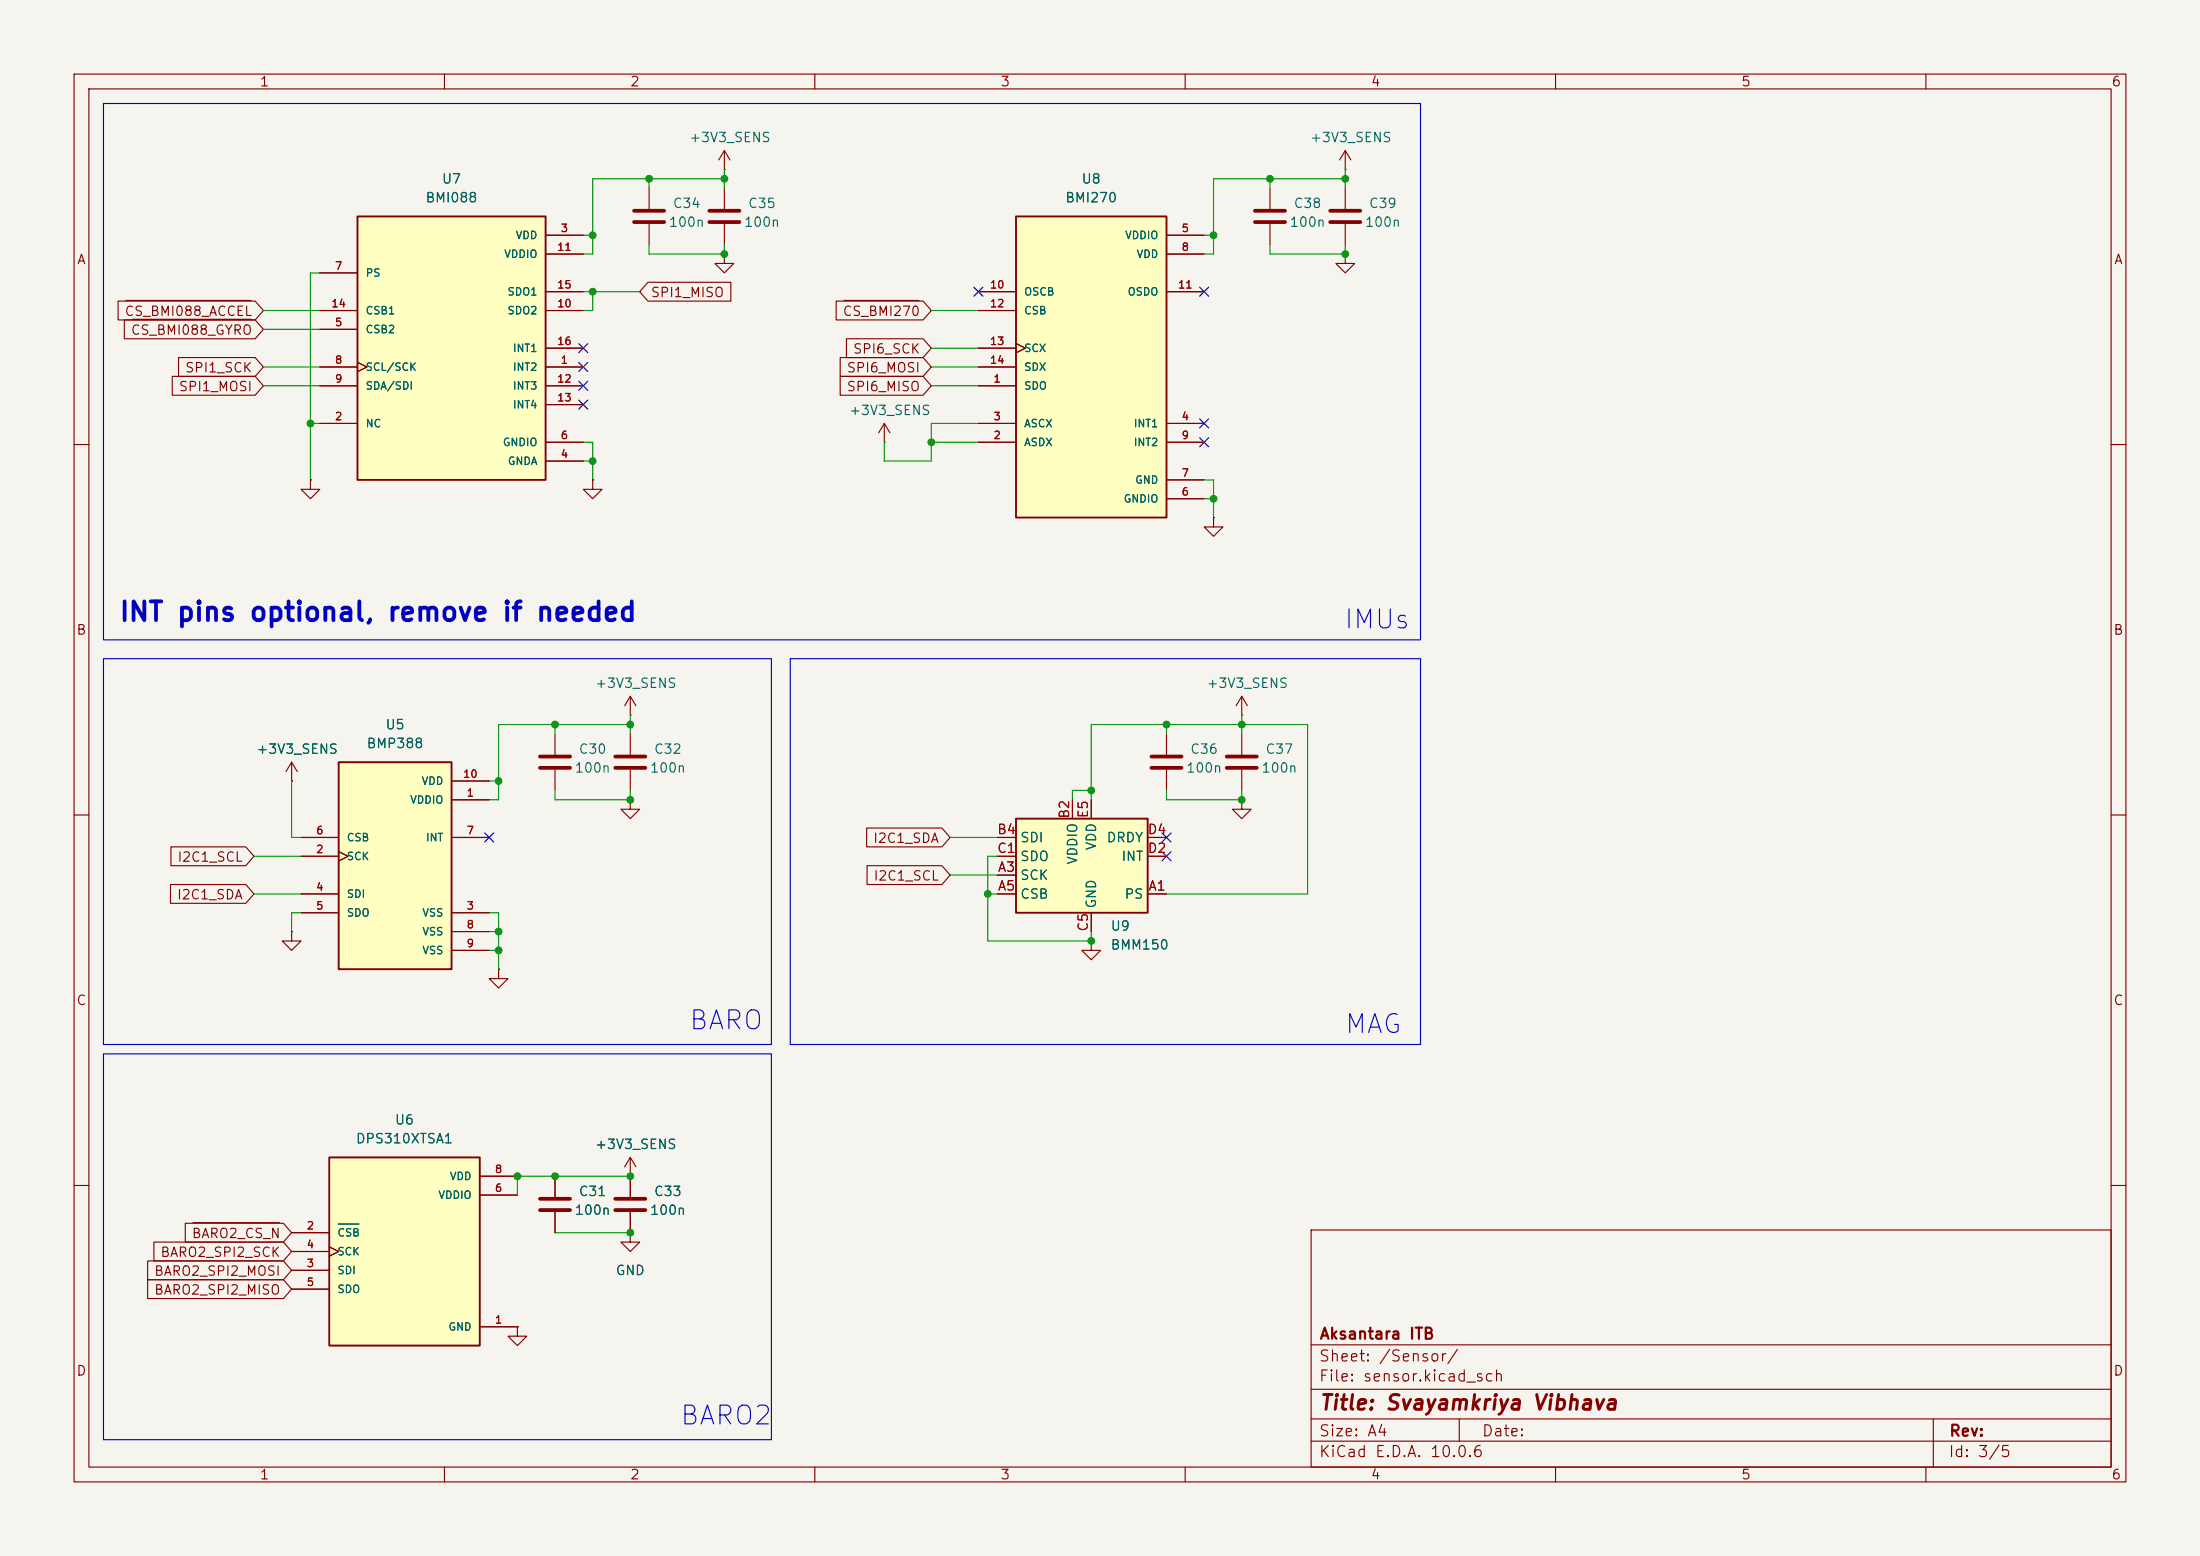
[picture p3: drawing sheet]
<svg xmlns="http://www.w3.org/2000/svg" width="297mm" height="210mm" viewBox="0 0 297 210" stroke-linecap="round" stroke-linejoin="round" font-family="sans-serif">
<path d="M0 0h297v210h-297z" fill="#f5f4ef" stroke="#f5f4ef" stroke-width=".14"/>
<g fill="none" stroke="#840000" stroke-width=".15">
<path d="M10 10h277v190h-277zM12 12h273v186h-273zM60 10v2M110 10v2M160 10v2M210 10v2M260 10v2M97.8 25.4v2.8M97.8 30.2v2.8M181.6 22.9h.1M181.6 20.3v2.6M181.6 25.4v2.8"/>
<path d="M181.6 30.2v2.8M181.6 20.3l-.8 1.3M181.6 20.3l.8 1.3M10 60h2M285 60h2M74.9 99.1v2.8M85.1 96.5h.1M85.1 94l-.8 1.3M85.1 94l.8 1.3M85.1 94v2.5M10 110h2M74.9 103.9v2.8"/>
<path d="M85.1 108v1.2h1.3l-1.3 1.3-1.3-1.3h1.3M85.1 108h.1M285 110h2M147.3 127v1.3h1.3l-1.3 1.2-1.3-1.2h1.3M147.3 127h.1M74.9 158.8v2.7M10 160h2M69.8 179.1v1.2h1.3l-1.3 1.3-1.2-1.3h1.2M69.8 179.1h.1M74.9 163.6v2.8M177 166h108v32h-108zM285 160h2"/>
<path d="M60 198v2M110 198v2M160 198v2M177 194.5h108M177 191.5h108M177 187.5h108M177 181.5h108M197 191.5v3M210 198v2M260 198v2M261 191.5v6.5"/>
</g>
<path d="M95.8 28.4h4M95.8 30h4M179.6 28.4h4M179.6 30h4M72.9 102.1h4.1M72.9 103.6h4.1M72.9 161.8h4.1M72.9 163.3h4.1" fill="none" stroke="#840000" stroke-width=".51"/>
<path d="M44.4 156.2h20.4v25.4h-20.4z" fill="#ffffc2"/>
<path d="M44.4 156.2h20.4v25.4h-20.4z" fill="none" stroke="#840000" stroke-width=".25"/>
<path d="M97.8 34.3v1.3h1.3l-1.3 1.2-1.3-1.2h1.3M97.8 34.3h.1M157.5 99.1v2.8M157.5 103.9v2.8M64.8 158.8h5M39.4 166.4h5M39.4 171.5h5M39.4 168.9h5M39.4 174h5M44.4 168.3l1.3 .6-1.3 .6M64.8 179.1h5M64.8 161.3h5" fill="none" stroke="#840000" stroke-width=".15"/>
<path d="M45.7 165.2h2.8" fill="none" stroke="#006464" stroke-width=".15"/>
<path d="M155.4 102.1h4.1M155.4 103.6h4.1" fill="none" stroke="#840000" stroke-width=".51"/>
<path d="M137.2 110.5h17.7v12.7h-17.7z" fill="#ffffc2"/>
<path d="M137.2 110.5h17.7v12.7h-17.7z" fill="none" stroke="#840000" stroke-width=".25"/>
<path d="M85.1 99.1v2.8M85.1 103.9v2.8M134.6 118.1h2.6M134.6 113h2.6M134.6 115.6h2.6M144.8 108v2.5M147.3 108v2.5M154.9 113h2.6M154.9 115.6h2.6M134.6 120.7h2.6M147.3 123.2v2.5M154.9 120.7h2.6" fill="none" stroke="#840000" stroke-width=".15"/>
<path d="M83.1 102.1h4M83.1 103.6h4" fill="none" stroke="#840000" stroke-width=".51"/>
<path d="M45.7 102.9h15.3v27.9h-15.3z" fill="#ffffc2"/>
<path d="M45.7 102.9h15.3v27.9h-15.3z" fill="none" stroke="#840000" stroke-width=".25"/>
<g fill="none" stroke="#840000" stroke-width=".15">
<path d="M87.6 25.4v2.8M87.6 30.2v2.8M97.8 22.9h.1M97.8 20.3l-.8 1.3M97.8 20.3l.8 1.3M97.8 20.3v2.6M171.4 25.4v2.8M171.4 30.2v2.8M163.8 69.9v1.2h1.3l-1.3 1.3-1.2-1.3h1.2M163.8 69.9h.1M167.6 96.5h.1M167.6 94v2.5"/>
<path d="M167.6 99.1v2.8M167.6 94l-.7 1.3M167.6 94l.8 1.3M39.4 105.4h.1M39.4 102.9l-.8 1.2M39.4 102.9l.7 1.2M39.4 102.9v2.5M40.6 115.6h5.1M40.6 113h5.1M45.7 114.9l1.3 .7-1.3 .6M61 108h5M61 113h5"/>
<path d="M61 105.4h5M167.6 108v1.2h1.3l-1.3 1.3-1.2-1.3h1.2M167.6 108h.1M167.6 103.9v2.8M39.4 125.7v1.3h1.2l-1.2 1.3-1.3-1.3h1.3M39.4 125.7h.1M40.6 123.2h5.1M40.6 120.7h5.1M61 123.2h5M61 125.7h5M61 128.3h5M67.3 130.8v1.3h1.3l-1.3 1.3-1.3-1.3h1.3"/>
<path d="M67.3 130.8h.1M85.1 158.8h.1M85.1 156.2v5.3M85.1 156.2l-.8 1.3M85.1 156.2l.8 1.3M85.1 163.6v2.8"/>
</g>
<path d="M85.6 28.4h4.1M85.6 30h4.1M169.4 28.4h4.1M169.4 30h4.1M165.6 102.1h4.1M165.6 103.6h4.1M83.1 161.8h4M83.1 163.3h4" fill="none" stroke="#840000" stroke-width=".51"/>
<path d="M137.2 29.2h20.3v40.7h-20.3z" fill="#ffffc2"/>
<path d="M137.2 29.2h20.3v40.7h-20.3z" fill="none" stroke="#840000" stroke-width=".25"/>
<g fill="none" stroke="#840000" stroke-width=".15">
<path d="M132.1 39.4h5.1M157.5 31.8h5.1M157.5 34.3h5.1M157.5 39.4h5.1M132.1 52.1h5.1M132.1 59.7h5.1M132.1 57.2h5.1M132.1 41.9h5.1M132.1 47h5.1M132.1 49.5h5.1M137.2 46.4l1.2 .6-1.2 .6M157.5 59.7h5.1"/>
<path d="M157.5 57.2h5.1M157.5 67.3h5.1M157.5 64.8h5.1"/>
</g>
<path d="M48.3 29.2h25.4v35.6h-25.4z" fill="#ffffc2"/>
<path d="M48.3 29.2h25.4v35.6h-25.4z" fill="none" stroke="#840000" stroke-width=".25"/>
<g fill="none" stroke="#840000" stroke-width=".15">
<path d="M43.2 36.8h5.1M73.7 31.8h5M73.7 34.3h5M73.7 39.4h5M87.5 38.1h11.2v2.5h-11.2l-1.1-1.2zM132.1 39.4h5.1M157.5 31.8h5.1M157.5 34.3h5.1M157.5 39.4h5.1M181.6 34.3v1.3h1.3l-1.3 1.2-1.3-1.2h1.3M181.6 34.3h.1M15.9 40.6h18.5l1.2 1.3-1.2 1.3h-18.5z"/>
<path d="M16.8 43.2h17.6l1.2 1.3-1.2 1.2h-17.6zM17 40.6h16.9M17.8 43.1h16.1M23.3 50.8h11.1l1.2 1.3-1.2 1.2h-11.1zM24.1 48.3h10.3l1.2 1.2-1.2 1.3h-10.3zM43.2 49.5h5.1M43.2 44.5h5.1M43.2 52.1h5.1M43.2 41.9h5.1M43.2 57.2h5.1M48.3 48.9l1.2 .6-1.2 .7M73.7 49.5h5"/>
<path d="M73.7 59.7h5M73.7 52.1h5M73.7 41.9h5M73.7 54.6h5M73.7 47h5M112.9 40.6h11.7l1.1 1.3-1.1 1.3h-11.7zM113.4 48.3h11.2l1.1 1.2-1.1 1.3h-11.2zM113.4 50.8h11.2l1.1 1.3-1.1 1.2h-11.2zM113.9 40.6h10.2M114.3 45.7h10.3l1.1 1.3-1.1 1.3h-10.3zM119.4 59.7h.1M119.4 57.2l-.8 1.2"/>
<path d="M119.4 57.2l.7 1.2M119.4 57.2v2.5M132.1 49.5h5.1M132.1 59.7h5.1M132.1 52.1h5.1M132.1 41.9h5.1M132.1 47h5.1M132.1 57.2h5.1M137.2 46.4l1.2 .6-1.2 .6M157.5 59.7h5.1M157.5 57.2h5.1M41.9 64.8v1.2h1.3l-1.3 1.3-1.3-1.3h1.3"/>
<path d="M41.9 64.8h.1M73.7 62.2h5M80 64.8v1.2h1.3l-1.3 1.3-1.3-1.3h1.3M80 64.8h.1M157.5 67.3h5.1M157.5 64.8h5.1M163.8 69.9h.1M23 119.4h10.2l1.1 1.3-1.1 1.2h-10.2zM23.1 114.3h10.1l1.1 1.3-1.1 1.2h-10.1zM39.4 105.4h.1M40.6 113h5.1M40.6 115.6h5.1"/>
<path d="M45.7 114.9l1.3 .7-1.3 .6M61 113h5M61 108h5M61 105.4h5M117 111.8h10.2l1.1 1.2-1.1 1.3h-10.2zM117.1 116.8h10.1l1.1 1.3-1.1 1.3h-10.1zM134.6 118.1h2.6M134.6 113h2.6M134.6 115.6h2.6M144.8 108v2.5M147.3 108v2.5M154.9 113h2.6"/>
<path d="M154.9 115.6h2.6M39.4 125.7h.1M40.6 120.7h5.1M40.6 123.2h5.1M61 123.2h5M61 125.7h5M61 128.3h5M67.3 130.8h.1M134.6 120.7h2.6M147.3 127h.1M147.3 123.2v2.5M154.9 120.7h2.6"/>
<path d="M64.8 158.8h5M74.9 158.8v2.7M85.1 158.8h.1M85.1 158.8v2.7M19.9 170.2h18.4l1.1 1.3-1.1 1.2h-18.4zM19.9 172.7h18.4l1.1 1.3-1.1 1.3h-18.4zM20.8 167.6h17.5l1.1 1.3-1.1 1.3h-17.5zM25 165.1h13.3l1.1 1.3-1.1 1.2h-13.3zM26.1 165h11.6M39.4 166.4h5M39.4 171.5h5M39.4 168.9h5"/>
<path d="M39.4 174h5M44.4 168.3l1.3 .6-1.3 .6M64.8 179.1h5M64.8 161.3h5M69.8 179.1h.1M74.9 163.6v2.8M85.1 166.4v1.2h1.3l-1.3 1.3-1.3-1.3h1.3M85.1 166.4h.1M85.1 163.6v2.8"/>
</g>
<g fill="none" stroke="#009600" stroke-width=".15">
<path d="M43.2 36.8h-1.3v28M78.7 31.8h1.3M78.7 39.4h7.7M80 39.4v2.5h-1.3M87.6 33v1.3h10.2v-1.3M87.6 24.1v1.3M97.8 24.1h-17.8v10.2h-1.3M97.8 22.9v2.5M162.6 31.8h1.2M171.4 33v1.3h10.2v-1.3M171.4 24.1v1.3M181.6 24.1h-17.8v10.2h-1.2"/>
<path d="M181.6 22.9v2.5M35.6 49.5h7.6M35.6 52.1h7.6M35.6 41.9h7.6M35.6 44.5h7.6M41.9 57.2h1.3M78.7 59.7h1.3v5.1M125.7 59.7h6.4M125.7 49.5h6.4M125.7 52.1h6.4M125.7 41.9h6.4M125.7 47h6.4"/>
<path d="M132.1 57.2h-6.4v5h-6.3v-2.5M78.7 62.2h1.3M162.6 64.8h1.2v5.1M162.6 67.3h1.2M74.9 97.8v1.3M85.1 97.8h-17.8v10.2h-1.3M85.1 96.5v2.6M157.5 97.8v1.3M167.6 96.5v2.6M34.3 115.6h6.3M39.4 105.4v7.6h1.2M66 105.4h1.3"/>
<path d="M74.9 106.7v1.3h10.2v-1.3M128.3 113h6.3M128.3 118.1h6.3M134.6 115.6h-1.3v11.4h14v-1.3M147.3 108v-10.2h29.2v22.9h-19M147.3 106.7h-2.5v1.3M157.5 106.7v1.3h10.1v-1.3M34.3 120.7h6.3M40.6 123.2h-1.2v2.5M66 123.2h1.3v7.6M66 125.7h1.3M66 128.3h1.3"/>
<path d="M133.3 120.7h1.3M85.1 158.8h-15.3v2.5M74.9 166.4h10.2"/>
</g>
<g fill="none" stroke="#000084" stroke-width=".15">
<path d="M131.5 38.8l1.2 1.2M132.7 38.8l-1.2 1.2M162 38.8l1.2 1.2M163.2 38.8l-1.2 1.2M78.1 46.4l1.2 1.2M78.1 51.5l1.2 1.2M78.1 48.9l1.2 1.2M78.1 54l1.2 1.2M79.3 46.4l-1.2 1.2M79.3 51.5l-1.2 1.2M79.3 48.9l-1.2 1.2M79.3 54l-1.2 1.2"/>
<path d="M162 59.1l1.2 1.2M162 56.5l1.2 1.3M163.2 59.1l-1.2 1.2M163.2 56.5l-1.2 1.3M65.4 112.4l1.2 1.2M66.6 112.4l-1.2 1.2M156.9 112.4l1.2 1.2M156.9 115l1.2 1.2M158.1 112.4l-1.2 1.2M158.1 115l-1.2 1.2"/>
</g>
<path d="M14 14h177.8v72.4h-177.8zM14 88.9h90.1v52.1h-90.1zM106.7 88.9h85.1v52.1h-85.1zM14 142.2h90.1v52.1h-90.1z" fill="none" stroke="#0000c2" stroke-width=".15"/>
<path d="M45.7 165.2h2.8" fill="none" stroke="#006464" stroke-width=".15"/>
<g fill="#009600" stroke="#009600" stroke-width=".14">
<circle cx="157.5" cy="97.8" r=".46"/>
<circle cx="167.6" cy="97.8" r=".46"/>
<circle cx="163.8" cy="67.3" r=".46"/>
<circle cx="147.3" cy="106.7" r=".46"/>
<circle cx="147.3" cy="127" r=".46"/>
<circle cx="133.3" cy="120.7" r=".46"/>
<circle cx="167.6" cy="108" r=".46"/>
<circle cx="67.3" cy="128.3" r=".46"/>
<circle cx="85.1" cy="166.4" r=".46"/>
<circle cx="85.1" cy="158.8" r=".46"/>
<circle cx="69.8" cy="158.8" r=".46"/>
<circle cx="74.9" cy="158.8" r=".46"/>
<circle cx="181.6" cy="34.3" r=".46"/>
<circle cx="181.6" cy="24.1" r=".46"/>
<circle cx="163.8" cy="31.8" r=".46"/>
<circle cx="171.4" cy="24.1" r=".46"/>
<circle cx="41.9" cy="57.2" r=".46"/>
<circle cx="85.1" cy="97.8" r=".46"/>
<circle cx="74.9" cy="97.8" r=".46"/>
<circle cx="80" cy="62.2" r=".46"/>
<circle cx="80" cy="39.4" r=".46"/>
<circle cx="87.6" cy="24.1" r=".46"/>
<circle cx="80" cy="31.8" r=".46"/>
<circle cx="97.8" cy="34.3" r=".46"/>
<circle cx="97.8" cy="24.1" r=".46"/>
<circle cx="67.3" cy="105.4" r=".46"/>
<circle cx="85.1" cy="108" r=".46"/>
<circle cx="67.3" cy="125.7" r=".46"/>
<circle cx="125.7" cy="59.7" r=".46"/>
</g>
<g font-size="2.5" fill="#0000c2">
<text x="16" y="84.5">INT pins optional, remove if needed</text>
<text x="181.3" y="85.5">IMUs</text>
<text x="92.8" y="139.6">BARO</text>
<text x="181.4" y="140.1">MAG</text>
<text x="91.6" y="192.9">BARO2</text>
</g>
<text font-size="2" fill="#840000" x="178" y="190.8">Title: Svayamkriya Vibhava</text>
<g font-size="1.5" fill="#840000">
<text x="178" y="184.1">Sheet: /Sensor/</text>
<text x="178" y="181.1">Aksantara ITB</text>
<text x="178" y="186.8">File: sensor.kicad_sch</text>
<text x="178" y="197">KiCad E.D.A. 10.0.6</text>
<text x="178" y="194.2">Size: A4</text>
<text x="200" y="194.2">Date:</text>
<text x="263" y="197">Id: 3/5</text>
<text x="263" y="194.2">Rev:</text>
</g>
<g font-size="1.3" fill="#840000">
<text x="35" y="12">1</text>
<text x="85" y="12">2</text>
<text x="135" y="12">3</text>
<text x="185" y="12">4</text>
<text x="235" y="12">5</text>
<text x="285" y="12">6</text>
<text x="10.3" y="36">A</text>
<text x="285.3" y="36">A</text>
<text x="87.8" y="40.4">SPI1_MISO</text>
<text x="16.7" y="43">CS_BMI088_ACCEL</text>
<text x="17.6" y="45.5">CS_BMI088_GYRO</text>
<text x="113.7" y="43">CS_BMI270</text>
<text x="24" y="53.1">SPI1_MOSI</text>
<text x="24.9" y="50.6">SPI1_SCK</text>
<text x="114.2" y="50.6">SPI6_MOSI</text>
<text x="114.2" y="53.1">SPI6_MISO</text>
<text x="115.1" y="48">SPI6_SCK</text>
<text x="10.2" y="86">B</text>
<text x="285.2" y="86">B</text>
<text x="23.9" y="116.6">I2C1_SCL</text>
<text x="117.8" y="114.1">I2C1_SDA</text>
<text x="117.8" y="119.2">I2C1_SCL</text>
<text x="23.8" y="121.7">I2C1_SDA</text>
<text x="10.2" y="136">C</text>
<text x="285.2" y="136">C</text>
<text x="25.8" y="167.4">BARO2_CS_N</text>
<text x="20.7" y="172.5">BARO2_SPI2_MOSI</text>
<text x="21.6" y="170">BARO2_SPI2_SCK</text>
<text x="20.7" y="175">BARO2_SPI2_MISO</text>
<text x="10.2" y="186">D</text>
<text x="285.2" y="186">D</text>
<text x="35" y="200">1</text>
<text x="85" y="200">2</text>
<text x="135" y="200">3</text>
<text x="185" y="200">4</text>
<text x="235" y="200">5</text>
<text x="285" y="200">6</text>
</g>
<g font-size="1.3" fill="#006464">
<text x="92.9" y="19.5">+3V3_SENS</text>
<text x="176.8" y="19.5">+3V3_SENS</text>
<text x="57.4" y="27.6">BMI088</text>
<text x="59.6" y="25.1">U7</text>
<text x="90.7" y="28.4">C34</text>
<text x="100.9" y="28.4">C35</text>
<text x="143.7" y="27.6">BMI270</text>
<text x="145.9" y="25.1">U8</text>
<text x="174.6" y="28.4">C38</text>
<text x="184.7" y="28.4">C39</text>
<text x="90.2" y="30.9">100n</text>
<text x="100.4" y="30.9">100n</text>
<text x="174" y="30.9">100n</text>
<text x="184.2" y="30.9">100n</text>
<text x="114.5" y="56.3">+3V3_SENS</text>
<text x="80.2" y="93.2">+3V3_SENS</text>
<text x="162.8" y="93.2">+3V3_SENS</text>
<text x="49.4" y="101.3">BMP388</text>
<text x="51.9" y="98.8">U5</text>
<text x="34.5" y="102.1">+3V3_SENS</text>
<text x="77.5" y="104.6">100n</text>
<text x="78" y="102.1">C30</text>
<text x="87.7" y="104.6">100n</text>
<text x="88.2" y="102.1">C32</text>
<text x="160" y="104.6">100n</text>
<text x="160.6" y="102.1">C36</text>
<text x="170.2" y="104.6">100n</text>
<text x="170.7" y="102.1">C37</text>
<text x="137.6" y="114">SDI</text>
<text x="149.3" y="114">DRDY</text>
<text x="137.6" y="119.1">SCK</text>
<text x="137.6" y="116.5">SDO</text>
<text x="145.7" y="116.8" transform="rotate(-90 145.7 116.8)">VDDIO</text>
<text x="148.3" y="114.9" transform="rotate(-90 148.3 114.9)">VDD</text>
<text x="151.3" y="116.5">INT</text>
<text x="137.6" y="121.6">CSB</text>
<text x="148.3" y="122.7" transform="rotate(-90 148.3 122.7)">GND</text>
<text x="149.8" y="125.9">U9</text>
<text x="151.7" y="121.6">PS</text>
<text x="149.8" y="128.5">BMM150</text>
<text x="48" y="154.6">DPS310XTSA1</text>
<text x="53.2" y="152.1">U6</text>
<text x="80.2" y="155.4">+3V3_SENS</text>
<text x="78" y="161.7">C31</text>
<text x="88.2" y="161.7">C33</text>
<text x="77.5" y="164.3">100n</text>
<text x="87.7" y="164.3">100n</text>
<text x="83" y="172.4">GND</text>
</g>
<g font-size="1.3" fill="#a90000">
<text x="134.5" y="112.9">B4</text>
<text x="144.6" y="110.6" transform="rotate(-90 144.6 110.6)">B2</text>
<text x="147.2" y="110.5" transform="rotate(-90 147.2 110.5)">E5</text>
<text x="154.8" y="112.9">D4</text>
<text x="134.5" y="115.4">C1</text>
<text x="134.6" y="118">A3</text>
<text x="154.8" y="115.4">D2</text>
<text x="134.6" y="120.5">A5</text>
<text x="147.2" y="125.8" transform="rotate(-90 147.2 125.8)">C5</text>
<text x="154.9" y="120.5">A1</text>
</g>
<g font-size="1" fill="#006464">
<text x="68" y="35.1">VDDIO</text>
<text x="69.5" y="32.5">VDD</text>
<text x="151.8" y="32.5">VDDIO</text>
<text x="153.4" y="35.1">VDD</text>
<text x="49.3" y="37.6">PS</text>
<text x="68.4" y="40.1">SDO1</text>
<text x="138.2" y="40.1">OSCB</text>
<text x="152.1" y="40.1">OSDO</text>
<text x="49.3" y="45.2">CSB2</text>
<text x="49.3" y="42.7">CSB1</text>
<text x="68.4" y="42.7">SDO2</text>
<text x="69.2" y="47.8">INT1</text>
<text x="138.2" y="42.7">CSB</text>
<text x="138.2" y="47.8">SCX</text>
<text x="49.3" y="50.3">SCL/SCK</text>
<text x="49.3" y="52.8">SDA/SDI</text>
<text x="69.2" y="50.3">INT2</text>
<text x="69.2" y="52.8">INT3</text>
<text x="138.2" y="52.8">SDO</text>
<text x="138.2" y="50.3">SDX</text>
<text x="49.3" y="57.9">NC</text>
<text x="69.2" y="55.4">INT4</text>
<text x="138.2" y="57.9">ASCX</text>
<text x="153" y="57.9">INT1</text>
<text x="67.8" y="60.5">GNDIO</text>
<text x="68.5" y="63">GNDA</text>
<text x="138.2" y="60.5">ASDX</text>
<text x="153" y="60.5">INT2</text>
<text x="153.2" y="65.5">GND</text>
<text x="151.6" y="68.1">GNDIO</text>
<text x="56.8" y="106.2">VDD</text>
<text x="46.7" y="113.8">CSB</text>
<text x="55.3" y="108.7">VDDIO</text>
<text x="57.4" y="113.8">INT</text>
<text x="46.7" y="116.3">SCK</text>
<text x="46.7" y="121.4">SDI</text>
<text x="46.7" y="124">SDO</text>
<text x="56.9" y="124">VSS</text>
<text x="56.9" y="126.5">VSS</text>
<text x="56.9" y="129">VSS</text>
<text x="60.6" y="159.5">VDD</text>
<text x="45.5" y="167.1">CSB</text>
<text x="59.1" y="162.1">VDDIO</text>
<text x="45.5" y="172.2">SDI</text>
<text x="45.5" y="169.7">SCK</text>
<text x="45.5" y="174.8">SDO</text>
<text x="60.5" y="179.8">GND</text>
</g>
<g font-size="1" fill="#a90000">
<text x="75.1" y="34.1">11</text>
<text x="75.6" y="31.6">3</text>
<text x="159.4" y="31.6">5</text>
<text x="159.4" y="34.1">8</text>
<text x="44.7" y="41.7">14</text>
<text x="45.1" y="36.6">7</text>
<text x="75.1" y="41.7">10</text>
<text x="75.1" y="39.2">15</text>
<text x="133.6" y="39.2">10</text>
<text x="133.6" y="41.7">12</text>
<text x="159" y="39.2">11</text>
<text x="45.1" y="44.3">5</text>
<text x="75.1" y="46.8">16</text>
<text x="133.6" y="46.8">13</text>
<text x="45.1" y="49.3">8</text>
<text x="45.1" y="51.9">9</text>
<text x="75.1" y="51.9">12</text>
<text x="75.6" y="49.3">1</text>
<text x="133.6" y="49.3">14</text>
<text x="134" y="51.9">1</text>
<text x="45.1" y="57">2</text>
<text x="75.1" y="54.4">13</text>
<text x="75.6" y="59.5">6</text>
<text x="134" y="59.5">2</text>
<text x="134" y="57">3</text>
<text x="159.4" y="57">4</text>
<text x="159.4" y="59.5">9</text>
<text x="75.6" y="62">4</text>
<text x="159.4" y="64.6">7</text>
<text x="159.4" y="67.1">6</text>
<text x="62.4" y="105.2">10</text>
<text x="62.9" y="107.8">1</text>
<text x="42.6" y="112.8">6</text>
<text x="62.9" y="112.8">7</text>
<text x="42.6" y="115.4">2</text>
<text x="42.6" y="120.5">4</text>
<text x="42.6" y="123">5</text>
<text x="62.9" y="123">3</text>
<text x="62.9" y="125.5">8</text>
<text x="62.9" y="128.1">9</text>
<text x="66.7" y="161.1">6</text>
<text x="66.7" y="158.6">8</text>
<text x="41.3" y="166.2">2</text>
<text x="41.3" y="171.3">3</text>
<text x="41.3" y="168.7">4</text>
<text x="41.3" y="173.8">5</text>
<text x="66.7" y="178.9">1</text>
</g>
</svg>
